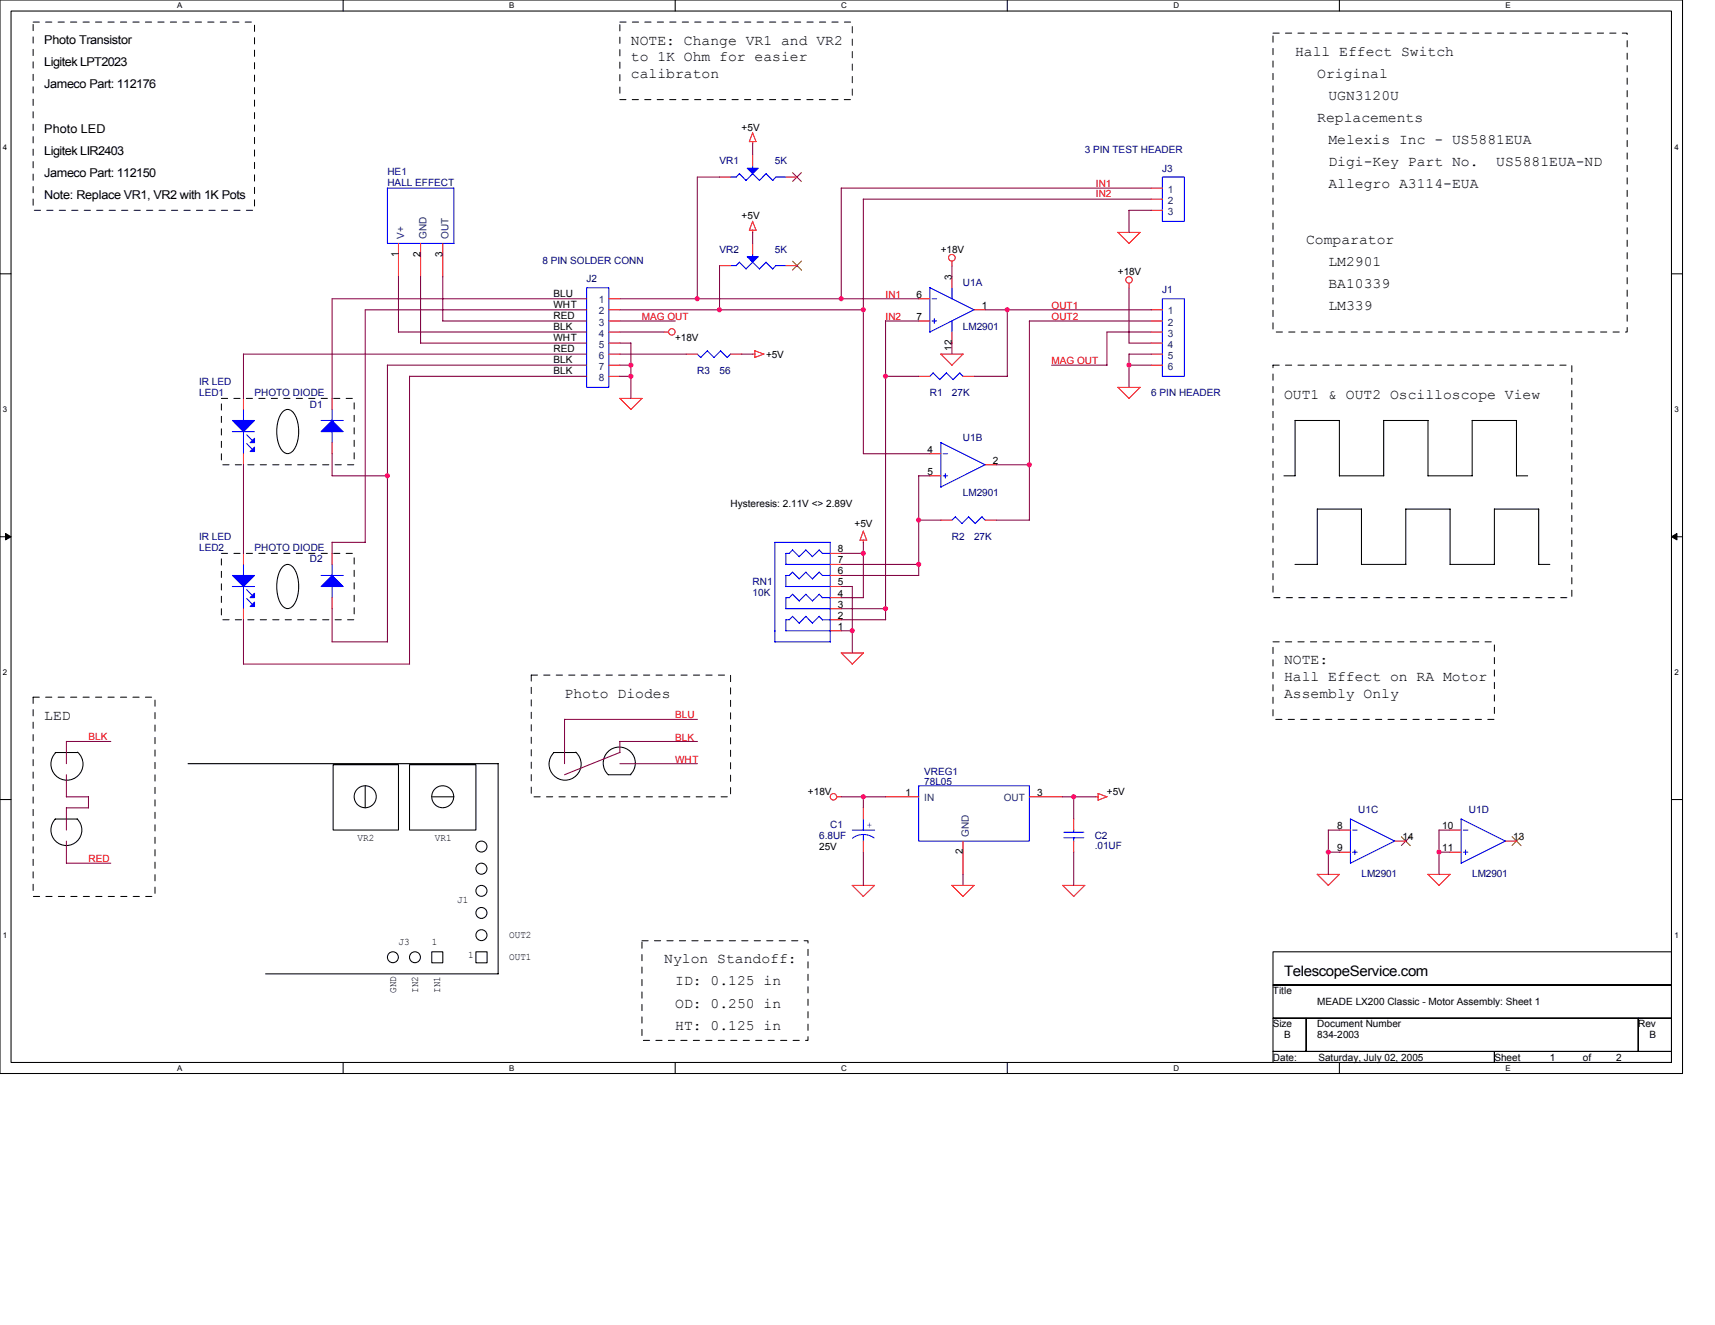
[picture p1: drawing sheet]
<svg xmlns="http://www.w3.org/2000/svg" width="279mm" height="216mm" viewBox="0 0 279 216" stroke-linecap="round" stroke-linejoin="round" font-family="sans-serif">
<path d="M0 0h274.1v174.9h-274.1zM1.8 1.8h270.5v171.3h-270.5z" fill="none" stroke="#000" stroke-width=".17"/>
<g fill="#fff">
<path d="M28.9 .2h.8v1.4h-.8z"/>
<path d="M28.9 173.3h.8v1.5h-.8z"/>
</g>
<path d="M55.9 0v1.8M55.9 173.1v1.8" fill="none" stroke="#000" stroke-width=".17"/>
<g fill="#fff">
<path d="M83 .2h.8v1.4h-.8z"/>
<path d="M83 173.3h.8v1.5h-.8z"/>
</g>
<path d="M110 0v1.8M110 173.1v1.8" fill="none" stroke="#000" stroke-width=".17"/>
<g fill="#fff">
<path d="M137.1 .2h.9v1.4h-.9z"/>
<path d="M137.1 173.3h.9v1.5h-.9z"/>
</g>
<path d="M164.1 0v1.8M164.1 173.1v1.8" fill="none" stroke="#000" stroke-width=".17"/>
<g fill="#fff">
<path d="M191.2 .2h.9v1.4h-.9z"/>
<path d="M191.2 173.3h.9v1.5h-.9z"/>
</g>
<path d="M218.2 0v1.8M218.2 173.1v1.8" fill="none" stroke="#000" stroke-width=".17"/>
<g fill="#fff">
<path d="M245.3 .2h.8v1.4h-.8z"/>
<path d="M245.3 173.3h.8v1.5h-.8z"/>
<path d="M.5 23.2h.7v1.4h-.7z"/>
<path d="M272.8 23.2h.7v1.4h-.7z"/>
<path d="M.5 66h.7v1.5h-.7z"/>
<path d="M272.8 66h.7v1.5h-.7z"/>
</g>
<path d="M0 44.6h1.8M272.3 44.6h1.8" fill="none" stroke="#000" stroke-width=".17"/>
<g fill="#fff">
<path d="M.5 108.9h.7v1.4h-.7z"/>
<path d="M272.8 108.9h.7v1.4h-.7z"/>
</g>
<path d="M0 87.5h1.8M272.3 87.5h1.8" fill="none" stroke="#000" stroke-width=".17"/>
<path d="M.9 86.9l.9 .6-.9 .5zM272.3 87.5l.9-.6v1.1z" fill="#000" stroke="#000" stroke-width=".16"/>
<g fill="#fff">
<path d="M.5 151.7h.7v1.4h-.7z"/>
<path d="M272.8 151.7h.7v1.4h-.7z"/>
</g>
<g fill="none" stroke="#000" stroke-width=".17">
<path d="M46.1 67.1a1.13 1.13 0 0 1 1.9 .4 5.9 5.9 0 0 1-.3 6 1.12 1.12 0 0 1-2-.4 6 6 0 0 1 .4-6zM232.6 68.5v9h7.2v-9h7.3v9.1l1.8-.1M232.7 68.5h-7.3v9l-7.2 .1v-9.1h-7.2v9h-1.8M46.1 92.3a1.13 1.13 0 0 1 1.9 .5 5.9 5.9 0 0 1-.3 6 1.12 1.12 0 0 1-2-.4 6 6 0 0 1 .4-6.1zM214.6 82.9v9.1h-3.6M214.6 83h7.2v9M221.8 92h7.2M229 83h7.3M229 82.9v9.1M236.2 83v9M243.5 83h7.2v9M243.5 82.9v9.1h-7.3"/>
<path d="M250.7 92h1.8M0 130.3h1.8M9 122.6h3.6M12.6 133.5a2.53 2.53 0 0 1 0 3.5 2.53 2.53 0 0 1-3.6 0 2.53 2.53 0 0 1 0-3.5h3.6M12.6 122.6a2.61 2.61 0 0 1 .2 3.7 2.61 2.61 0 0 1-3.7 .1 2.61 2.61 0 0 1 0-3.7M30.6 124.4h50.6v34.3h-37.9M54.3 124.6h10.6v10.7h-10.6zM59.5 128v3.6M66.7 124.6h10.8v10.7h-10.8zM70.3 129.8h3.7M90.2 122.6h3.6M93.8 122.6a2.61 2.61 0 0 1 .2 3.7 2.61 2.61 0 0 1-3.8 .1 2.61 2.61 0 0 1 0-3.7"/>
<path d="M99.2 126.2h3.6M102.7 126.2a2.6 2.6 0 0 0 0-3.7 2.6 2.6 0 0 0-3.7 .1 2.6 2.6 0 0 0 .1 3.7M272.3 130.3h1.8M70.3 155.1h1.8v1.8h-1.8zM77.5 155.1h1.9v1.8h-1.9zM207.4 155.1h64.9v5.4h-64.9zM207.4 160.5h64.9v5.4h-64.9zM207.4 165.9h5.4v5.4h-5.4zM207.4 171.3h36.1v1.8h-36.1zM212.8 165.9h54.1v5.4h-54.1zM243.5 171.3h28.8v1.8h-28.8zM266.9 165.9h5.4v5.4h-5.4z"/>
<circle cx="59.5" cy="129.8" r="1.8"/>
<circle cx="72.1" cy="129.8" r="1.79"/>
<circle cx="78.4" cy="137.9" r=".9"/>
<circle cx="64" cy="156" r=".89"/>
<circle cx="67.6" cy="156" r=".89"/>
<circle cx="78.4" cy="141.5" r=".9"/>
<circle cx="78.4" cy="148.8" r=".9"/>
<circle cx="78.4" cy="145.2" r=".9"/>
<circle cx="78.4" cy="152.4" r=".9"/>
</g>
<path d="M5.4 3.6h36.1v30.7h-36.1v-30.7M101 3.6h37.9v12.6h-37.9v-12.6M207.4 5.4h57.7v48.7h-57.7v-48.7M207.4 59.5h48.7v37.9h-48.7v-37.9M36.1 64.9h21.6v10.8h-21.6v-10.8M36.1 90.2h21.6v10.8h-21.6v-10.8M5.4 113.6h19.9v32.5h-19.9v-32.5M86.6 110h32.4v19.8h-32.4v-19.8M207.4 104.6h36.1v12.6h-36.1v-12.6M104.6 153.3h27v16.2h-27v-16.2" fill="none" stroke="#000" stroke-width=".16" stroke-dasharray="1 1 1 1 1 1 1 1"/>
<g fill="none" stroke="#f00" stroke-width=".17">
<path d="M64.9 39.7v5.4M68.5 39.7v5.4M72.1 39.7v5.4M117.2 28.9h1.8M122.1 23.1h1.1M122.1 37.5h1.1M122.6 21.6l.6 1.5M122.6 36l.6 1.5M122.6 23.1v.4M122.6 25.2v1.9M122.6 37.5v.4M122.6 39.6v1.9"/>
<path d="M122.6 21.6l-.5 1.5M122.6 36.1l-.5 1.4M128 28.9h1.9M182.1 37.8l1.8 1.9 1.8-1.8M182.1 37.9h3.7M187.5 30.6h1.9M187.5 32.4h1.9M187.5 34.3h1.9M99.2 57.7h1.8M99.2 54.1h1.8M99.2 48.7h1.8M99.2 50.5h1.8"/>
<path d="M99.2 52.3h1.8M99.2 55.9h1.8M99.2 59.5h1.8M108.2 54.1h.7M111.8 57.7h1.8M117.2 43.3h1.8M119 57.7h1.8M122.6 57.7h.4M123 57.1l1.4 .6M123 57.2v1.1M124.5 57.7l-1.5 .6M128 43.3h1.9"/>
<path d="M149.6 48.7h1.9M149.6 52.3h1.9M153.3 57.7l1.8 1.8M153.3 57.7h3.6M155.1 42.6v.7M155.1 45.1v1.8M155.1 54.1v1.8M156.9 57.7l-1.8 1.8M158.7 50.5h1.8M183.9 46.2v.7M187.5 57.7h1.9M187.5 54.1h1.9"/>
<path d="M187.5 50.5h1.9M187.5 52.3h1.9M187.5 55.9h1.9M187.5 59.5h1.9M39.7 64.9v1.8M39.7 73.9v1.9M54.1 64.9v1.8M54.1 72.1v1.9M99.2 61.3h1.8M101 64.9l1.8 1.8M101 64.9h3.6l-1.8 1.8M149.6 61.3h1.9"/>
<path d="M151.5 73.9h1.8M151.5 77.5h1.8M156.9 61.3h1.8M160.5 75.7h1.8M182.1 63.1l1.8 1.8 1.8-1.8M182.1 63.1h3.7M39.7 90.1v1.9M39.7 99.2v1.8M54.1 90.1v1.9M54.1 97.4v1.8M135.3 99.2h1.8M135.3 97.4h1.8"/>
<path d="M135.3 95.6h1.8M135.3 93.8h1.8M135.3 92h1.8M135.3 90.2h1.8M140.6 86.5l.6 1.5h-1.1zM140.7 88v.4M153.3 84.8h1.8M160.5 84.8h1.8M135.3 101h1.8M135.3 102.8h1.8M137 106.4l1.8 1.8 1.9-1.8M137.1 106.4h3.6"/>
<path d="M136.3 129.8h.8M140.7 131.6v1.9M140.7 137.1v1.8M144.3 129.8h5.4M156.9 137.1v5.4M167.7 129.8h5.4M174.9 133.4v1.9M174.9 137.1v1.8M178.5 129.8h.4M178.9 129.3l1.4 .5M178.9 129.3v1.1M180.4 129.8l-1.5 .6"/>
<path d="M218.2 135.3h1.8M218.2 138.9h1.8M227.2 137.1h1.8M236.2 135.3h1.8M236.2 138.9h1.8M245.3 137.1h1.8M142.5 144.3l-1.9 1.8M142.5 144.3h-3.6l1.8 1.8M155.1 144.3l1.8 1.8M155.1 144.3h3.6M158.7 144.3l-1.8 1.8M173.1 144.3l1.8 1.8"/>
<path d="M173.1 144.3h3.6l-1.8 1.8M216.4 144.3l-1.8-1.8h3.6l-1.8 1.8M232.6 142.5l1.8 1.8M232.6 142.5h3.7M236.2 142.5l-1.8 1.8"/>
<circle cx="109.5" cy="54.1" r=".53"/>
<circle cx="155.1" cy="42" r=".54"/>
<circle cx="183.9" cy="45.6" r=".53"/>
<circle cx="135.8" cy="129.8" r=".53"/>
</g>
<g fill="none" stroke="#00f" stroke-width=".17">
<path d="M63.1 30.6h10.8M63.1 30.6v9.1h10.9M73.9 30.6v9.1M120.5 28.3l1.1 1.1M120.5 28.3l-.5 .6h-1M122.6 27v.4M122.6 28.3l-1.1 1.1M124.8 28.3l1.1 1.1 .5-.5h1.7M124.8 28.3l-1.1 1.1-1.1-1.1M189.4 28.9h3.6v7.2h-3.6zM95.6 46.9h3.6v16.2h-3.6zM113.6 57.7l.6 .6"/>
<path d="M115.2 57.2l1.1 1.1M115.3 57.1l-1.1 1.2M117.4 57.2l1.1 1.1M117.4 57.1l-1.1 1.2M119 43.3h1l.5-.6 1.1 1.1M119 57.7l-.5 .6M122.6 41.4v.4M124.8 42.7l1.1 1.1 .5-.5M124.8 42.7l-1.1 1.1-1.1-1.1-1.1 1.1M126.4 43.3h1.7M151.8 48.7h.8M151.8 52.3h.8"/>
<path d="M152.2 51.9v.8M155.1 46.9v1.8M155.1 52.3v1.8M158.7 50.5l-7.2-3.6v7.2M158.7 50.5l-7.2 3.6M189.4 48.7h3.6v12.6h-3.6zM37.8 70.3h3.7M39.7 66.7v1.8M39.7 70.3v3.7M40.2 70.8l.9 1M40.2 72.3l.9 .9M52.3 68.5h3.6"/>
<path d="M54.1 66.7v1.8M54.1 70.3v1.8M152 60.7l-.5 .6M153.3 72.1l7.2 3.6-7.2 3.7M153.3 72.1v7.3M153.6 73.9h.8M153.6 77.5h.8M154 77.2v.7M154.2 60.8l1.1 1.1M154.2 60.7l-1.1 1.2-1.1-1.1M156.4 60.8l.5 .5M156.4 60.7l-1.1 1.1"/>
<path d="M37.8 95.6h3.7M39.7 92v1.8M39.7 95.6v3.6M40.2 96.1l.9 .9M40.2 97.5l.9 1M52.3 93.8h3.6M54.1 91.9v1.9M54.1 95.5v1.9M128 95.6h7.3M128 99.2h7.3M128 92h7.3M128.6 97.4h-.6v1.8"/>
<path d="M128.6 93.8h-.6v1.8M128.6 90.2h-.6v1.8M129.1 96.8l1.1 1.1M129.1 96.8l-.5 .6M129.1 93.2l-.5 .6M129.1 89.6l-.5 .6M131.3 89.6l1.1 1.1 1.1-1.1 .5 .6h1.3M131.3 96.8l1.1 1.1M131.3 93.2l1.1 1.1 1.1-1.1 .5 .6M131.3 96.8l-1.1 1.1M131.3 93.2l-1.1 1.1-1.1-1.1M131.3 89.6l-1.1 1.1-1.1-1.1"/>
<path d="M133.5 96.8l.5 .6M133.5 96.8l-1.1 1.1M134 97.4h1.3M134 93.8h1.3M135.3 88.3v16.3h-9.1v-16.2h9.1M155.6 84.2l1.1 1.1M155.7 84.2l-.6 .6M157.8 84.2l1.1 1.1M157.8 84.2l-1.1 1.1M160 84.2l.5 .6M160 84.2l-1.1 1.1M128 102.8h7.3"/>
<path d="M128.6 101h-.6v1.8M129.1 100.4l1.1 1.2M129.1 100.4l-.5 .6M131.3 100.4l1.1 1.2M131.3 100.4l-1.1 1.1M133.5 100.4l.5 .6M133.5 100.4l-1.1 1.1M134 101h1.3M138.9 135.3h3.6M140.7 133.5v1.8M140.7 136v1.1M142.4 136.5l-1-.4-.8-.1-1.1 .2-.6 .4"/>
<path d="M149.7 128h18v9.1h-18zM173.3 136.5h3.3M173.3 135.6h3.3M174.9 135.3v.3M174.9 136.5v.6M220 133.4l7.2 3.6-7.2 3.7M220 133.5v7.2M220.4 135.3h.7M220.4 138.9h.7M220.7 138.5v.7M238 133.4l7.3 3.6-7.3 3.7M238 133.5v7.2"/>
<path d="M238.4 135.3h.7M238.4 138.9h.7M238.8 138.5v.7"/>
</g>
<path d="M129.1 28.1l1.5 1.5M130.6 28.1l-1.5 1.5M129.1 42.6l1.5 1.4M130.6 42.5l-1.5 1.5M228.3 136.3l1.5 1.5M229.8 136.3l-1.5 1.5M246.3 136.3l1.5 1.5M247.8 136.3l-1.5 1.5" fill="none" stroke="#804000" stroke-width=".17"/>
<g fill="#00f" stroke="#00f" stroke-width=".17">
<path d="M121.7 27.4h1.8l-.9 .9z" fill-rule="evenodd"/>
<path d="M37.9 68.5h3.6l-1.8 1.8z" fill-rule="evenodd"/>
<path d="M40.7 72.1l.8-.7v.7z" fill-rule="evenodd"/>
<path d="M40.7 73.6l.8-.7v.7z" fill-rule="evenodd"/>
<path d="M121.7 41.8h1.8l-.9 .9z" fill-rule="evenodd"/>
<path d="M37.9 93.8h3.6l-1.8 1.8z" fill-rule="evenodd"/>
<path d="M41.5 96.7v.7h-.8z" fill-rule="evenodd"/>
<path d="M41.5 98.1v.7h-.8z" fill-rule="evenodd"/>
<path d="M54.1 93.8l1.8 1.8h-3.6z" fill-rule="evenodd"/>
<path d="M54.1 68.5l1.8 1.8h-3.6z" fill-rule="evenodd"/>
</g>
<g fill="none" stroke="#800040" stroke-width=".17">
<path d="M117.2 28.9h-3.6v19.8M122.6 23.4v1.9M122.6 37.8v1.9M140.6 32.4h47M140.7 32.4v41.5h10.8M187.6 34.3h-3.7v3.6M187.6 30.6h-50.6l.1 18.1M39.6 57.7h56M39.7 57.7v7.2M63.1 59.5h32.5M63.1 59.5v45.1h-9v-5.4M64.9 54.1h30.7"/>
<path d="M64.9 45.1v9M68.5 45.1v10.8h27.1M72.1 45.1v7.2h23.5M95.6 48.7h-41.5v16.2M95.6 50.5h-36.1v37.9h-5.4M101 55.9h1.8M101 59.5h1.8M101 52.3h9M101 48.7h48.7M101 50.5h39.7M101 57.7h10.8M101 54.1h7.2"/>
<path d="M102.8 55.9v9M117.2 43.3v7.2M120.8 57.7h1.8M149.7 52.3h-5.4v48.7M155.1 43.3v1.8M155.1 55.9v1.8M160.5 50.5h27.1M164.1 50.5v10.8M180.3 54.1h7.3M180.3 54.1v5.4h-9M183.9 59.5h3.7M183.9 46.9v9h3.7"/>
<path d="M183.9 57.7v5.4M183.9 57.7h3.7M187.6 52.3h-19.9v32.5h-5.4M39.7 75.7v14.5M54.1 73.9v3.6h9M66.7 61.3h28.9M66.7 61.3v46.9M101 61.3h1.8M144.3 61.3h5.4M151.5 77.5h-1.8v16.3h-12.6M158.7 61.3h5.4M162.3 75.7h5.4"/>
<path d="M54.1 88.3v1.9M137 95.6l1.9-.1v10.9M137.1 90.2h3.6M137.1 97.4h3.6M137.1 92h12.6M137.1 99.2h7.2M140.7 88.3v9.1M149.7 84.8h3.6M39.7 101v7.2h27M113.6 117.2h-21.6v7.2M137.1 101h7.2M137.1 102.8h1.8"/>
<path d="M10.8 126.2v3.6h3.6M10.8 131.6v3.7M10.8 137.1v3.6M14.4 129.8v1.8h-3.6M18.1 120.8h-7.3v3.6M101 124.4h12.6M101 122.6l-9 3.6M113.6 120.8h-12.6v1.8M137.1 129.8h7.2M140.7 129.8v1.8M140.7 138.8v5.5M173.1 129.8h5.4"/>
<path d="M174.9 129.8v3.7M174.9 138.8v5.5M216.4 138.9h1.8M218.2 135.3h-1.8v7.2M234.4 138.9h1.8M236.2 135.3h-1.8v7.2M10.8 140.7h7.3M156.9 142.5v1.8"/>
</g>
<g fill="#f0f" stroke="#f0f" stroke-width=".17">
<circle cx="234.4" cy="138.8" r=".35"/>
<circle cx="149.7" cy="92" r=".35"/>
<circle cx="138.8" cy="102.8" r=".35"/>
<circle cx="164.1" cy="50.5" r=".35"/>
<circle cx="63.1" cy="77.5" r=".35"/>
<circle cx="149.7" cy="84.7" r=".35"/>
<circle cx="137" cy="48.7" r=".35"/>
<circle cx="113.6" cy="48.7" r=".35"/>
<circle cx="174.9" cy="129.8" r=".35"/>
<circle cx="167.7" cy="75.7" r=".35"/>
<circle cx="117.2" cy="50.5" r=".35"/>
<circle cx="140.6" cy="50.5" r=".35"/>
<circle cx="183.9" cy="59.5" r=".35"/>
<circle cx="102.8" cy="59.5" r=".35"/>
<circle cx="102.8" cy="61.3" r=".35"/>
<circle cx="140.6" cy="90.2" r=".35"/>
<circle cx="216.4" cy="138.8" r=".35"/>
<circle cx="144.3" cy="99.2" r=".35"/>
<circle cx="144.3" cy="61.3" r=".35"/>
<circle cx="140.6" cy="129.8" r=".35"/>
</g>
<g font-size="2.3">
<text x="102.8" y="7.3">NOTE: Change VR1 and VR2</text>
<text x="102.8" y="10">to 1K Ohm for easier</text>
<text x="211" y="9.1">Hall Effect Switch</text>
<text x="102.8" y="12.7">calibraton</text>
<text x="214.6" y="12.7">Original</text>
<text x="216.4" y="16.3">UGN3120U</text>
<text x="214.6" y="19.9">Replacements</text>
<text x="216.4" y="23.5">Melexis Inc - US5881EUA</text>
<text x="216.4" y="27.1">Digi-Key Part No.</text>
<text x="243.8" y="27.1">US5881EUA-ND</text>
<text x="216.4" y="30.7">Allegro A3114-EUA</text>
<text x="212.8" y="39.7">Comparator</text>
<text x="216.4" y="43.3">LM2901</text>
<text x="216.4" y="46.9">BA10339</text>
<text x="216.4" y="50.5">LM339</text>
<text x="209.2" y="65">OUT1 &amp; OUT2 Oscilloscope View</text>
<text x="92" y="113.7">Photo Diodes</text>
<text x="209.2" y="108.3">NOTE:</text>
<text x="209.2" y="111">Hall Effect on RA Motor</text>
<text x="209.2" y="113.7">Assembly Only</text>
<text x="7.2" y="117.3">LED</text>
<text x="108.2" y="157">Nylon Standoff:</text>
<text x="110" y="160.5">ID: 0.125 in</text>
<text x="209.2" y="159">TelescopeService.com</text>
<text x="110" y="167.8">HT: 0.125 in</text>
<text x="110" y="164.2">OD: 0.250 in</text>
</g>
<g font-size="2">
<text x="7.2" y="7.2">Photo Transistor</text>
<text x="7.2" y="10.8">Ligitek LPT2023</text>
<text x="7.2" y="14.4">Jameco Part: 112176</text>
<text x="7.2" y="21.6">Photo LED</text>
<text x="7.2" y="25.2">Ligitek LIR2403</text>
<text x="7.2" y="28.8">Jameco Part: 112150</text>
<text x="7.2" y="32.4">Note: Replace VR1, VR2 with 1K Pots</text>
</g>
<g font-size="1.6">
<text x="120.8" y="21.3">+5V</text>
<text x="120.8" y="35.8">+5V</text>
<text x="64.9" y="41.8" transform="rotate(-90 64.9 41.8)">1</text>
<text x="68.5" y="41.8" transform="rotate(-90 68.5 41.8)">2</text>
<text x="72.1" y="41.8" transform="rotate(-90 72.1 41.8)">3</text>
<text x="153.3" y="41.1">+18V</text>
<text x="155.1" y="45.6" transform="rotate(-90 155.1 45.6)">3</text>
<text x="182.1" y="44.8">+18V</text>
<text x="90.2" y="48.4">BLU</text>
<text x="90.2" y="50.2">WHT</text>
<text x="90.2" y="52">RED</text>
<text x="90.2" y="53.8">BLK</text>
<text x="149.3" y="48.5">6</text>
<text x="149.3" y="52.1">7</text>
<text x="160" y="50.3">1</text>
<text x="90.2" y="55.6">WHT</text>
<text x="90.2" y="57.4">RED</text>
<text x="90.2" y="59.2">BLK</text>
<text x="110" y="55.6">+18V</text>
<text x="124.8" y="58.3">+5V</text>
<text x="155.1" y="57.2" transform="rotate(-90 155.1 57.2)">12</text>
<text x="90.2" y="61">BLK</text>
<text x="151.1" y="73.7">4</text>
<text x="151.1" y="77.4">5</text>
<text x="161.8" y="75.6">2</text>
<text x="119" y="82.6">Hysteresis: 2.11V &lt;&gt; 2.89V</text>
<text x="136.5" y="90">8</text>
<text x="139.2" y="85.9">+5V</text>
<text x="136.5" y="95.4">5</text>
<text x="136.5" y="93.6">6</text>
<text x="136.5" y="91.8">7</text>
<text x="136.5" y="100.8">2</text>
<text x="136.5" y="99">3</text>
<text x="136.5" y="97.2">4</text>
<text x="136.5" y="102.6">1</text>
<text x="131.6" y="129.5">+18V</text>
<text x="147.5" y="129.7">1</text>
<text x="169" y="129.7">3</text>
<text x="180.3" y="129.5">+5V</text>
<text x="58.3" y="137.1">VR2</text>
<text x="70.9" y="137.1">VR1</text>
<text x="217.8" y="135.1">8</text>
<text x="228.5" y="136.9">14</text>
<text x="235" y="135.1">10</text>
<text x="246.5" y="136.9">13</text>
<text x="133.5" y="138.5">25V</text>
<text x="156.9" y="139.2" transform="rotate(-90 156.9 139.2)">2</text>
<text x="217.8" y="138.7">9</text>
<text x="235" y="138.7">11</text>
<text x="74.5" y="147.2">J1</text>
<text x="64.9" y="154">J3</text>
<text x="70.3" y="154">1</text>
<text x="83" y="152.8">OUT2</text>
<text x="64.5" y="161.8" transform="rotate(-90 64.5 161.8)">GND</text>
<text x="68.1" y="161.8" transform="rotate(-90 68.1 161.8)">IN2</text>
<text x="71.7" y="161.8" transform="rotate(-90 71.7 161.8)">IN1</text>
<text x="76.3" y="156.2">1</text>
<text x="83" y="156.4">OUT1</text>
<text x="207.4" y="162">Title</text>
<text x="207.4" y="167.4">Size</text>
<text x="214.6" y="167.4">Document Number</text>
<text x="214.6" y="163.8">MEADE LX200 Classic - Motor Assembly: Sheet 1</text>
<text x="266.9" y="167.4">Rev</text>
<text x="207.4" y="172.8">Date:</text>
<text x="209.2" y="169.2">B</text>
<text x="214.6" y="169.2">834-2003</text>
<text x="214.8" y="172.8">Saturday, July 02, 2005</text>
<text x="243.5" y="172.8">Sheet</text>
<text x="252.5" y="172.8">1</text>
<text x="257.9" y="172.8">of</text>
<text x="263.3" y="172.8">2</text>
<text x="268.7" y="169.2">B</text>
</g>
<g font-size="1.6" fill="#000080">
<text x="63.1" y="28.5">HE1</text>
<text x="117.2" y="26.7">VR1</text>
<text x="126.2" y="26.7">5K</text>
<text x="176.7" y="24.9">3 PIN TEST HEADER</text>
<text x="189.4" y="28">J3</text>
<text x="63.1" y="30.3">HALL EFFECT</text>
<text x="117.2" y="41.1">VR2</text>
<text x="126.2" y="41.1">5K</text>
<text x="88.4" y="42.9">8 PIN SOLDER CONN</text>
<text x="95.6" y="46">J2</text>
<text x="156.9" y="46.6">U1A</text>
<text x="189.4" y="47.8">J1</text>
<text x="156.9" y="53.8">LM2901</text>
<text x="32.4" y="64.6">LED1</text>
<text x="32.4" y="62.8">IR LED</text>
<text x="41.5" y="64.6">PHOTO DIODE</text>
<text x="113.6" y="61">R3</text>
<text x="117.2" y="61">56</text>
<text x="151.5" y="64.6">R1</text>
<text x="155.1" y="64.6">27K</text>
<text x="187.6" y="64.6">6 PIN HEADER</text>
<text x="50.5" y="66.4">D1</text>
<text x="156.9" y="71.8">U1B</text>
<text x="156.9" y="80.8">LM2901</text>
<text x="32.4" y="89.9">LED2</text>
<text x="32.4" y="88">IR LED</text>
<text x="41.5" y="89.9">PHOTO DIODE</text>
<text x="155.1" y="88">R2</text>
<text x="158.7" y="88">27K</text>
<text x="50.5" y="91.7">D2</text>
<text x="122.6" y="95.2">RN1</text>
<text x="122.6" y="97">10K</text>
<text x="150.6" y="126.3">VREG1</text>
<text x="150.6" y="127.9">78L05</text>
<text x="133.5" y="136.7">6.8UF</text>
<text x="135.3" y="134.9">C1</text>
<text x="178.4" y="136.7">C2</text>
<text x="221.3" y="132.4">U1C</text>
<text x="239.3" y="132.4">U1D</text>
<text x="178.4" y="138.3">.01UF</text>
<text x="221.8" y="142.9">LM2901</text>
<text x="239.8" y="142.9">LM2901</text>
</g>
<g font-size="1.6" fill="#f00">
<text x="178.5" y="30.5">IN1</text>
<text x="178.5" y="32.1">IN2</text>
<text x="104.6" y="52.2">MAG OUT</text>
<text x="144.3" y="48.6">IN1</text>
<text x="144.3" y="52.2">IN2</text>
<text x="171.3" y="52.2">OUT2</text>
<text x="171.3" y="50.4">OUT1</text>
<text x="171.3" y="59.4">MAG OUT</text>
<text x="110" y="117.1">BLU</text>
<text x="14.4" y="120.5">BLK</text>
<text x="110" y="124.3">WHT</text>
<text x="110" y="120.7">BLK</text>
<text x="14.4" y="140.5">RED</text>
</g>
<g font-size="1.6" fill="#004080">
<text x="190.2" y="31.4">1</text>
<text x="190.2" y="33.2">2</text>
<text x="190.2" y="35">3</text>
<text x="65.9" y="38.9" transform="rotate(-90 65.9 38.9)">V+</text>
<text x="69.5" y="38.9" transform="rotate(-90 69.5 38.9)">GND</text>
<text x="73.1" y="38.9" transform="rotate(-90 73.1 38.9)">OUT</text>
<text x="97.6" y="49.4">1</text>
<text x="97.6" y="51.2">2</text>
<text x="97.6" y="53.1">3</text>
<text x="190.2" y="51.2">1</text>
<text x="190.2" y="53.1">2</text>
<text x="97.6" y="54.9">4</text>
<text x="97.6" y="56.7">5</text>
<text x="97.6" y="58.5">6</text>
<text x="190.2" y="54.9">3</text>
<text x="190.2" y="56.7">4</text>
<text x="190.2" y="58.5">5</text>
<text x="97.6" y="60.3">7</text>
<text x="97.6" y="62.1">8</text>
<text x="190.2" y="60.3">6</text>
<text x="150.6" y="130.6">IN</text>
<text x="163.5" y="130.6">OUT</text>
<text x="157.9" y="136.3" transform="rotate(-90 157.9 136.3)">GND</text>
</g>
<text font-size="1.6" fill="#00f" x="141.2" y="134.9">+</text>
<g font-size="1.3">
<text x="28.9" y="1.4">A</text>
<text x="83" y="1.4">B</text>
<text x="137.1" y="1.4">C</text>
<text x="191.2" y="1.4">D</text>
<text x="245.3" y="1.4">E</text>
<text x=".5" y="24.4">4</text>
<text x="272.8" y="24.4">4</text>
<text x=".5" y="67.2">3</text>
<text x="272.8" y="67.2">3</text>
<text x=".5" y="110">2</text>
<text x="272.8" y="110">2</text>
<text x=".5" y="152.8">1</text>
<text x="272.8" y="152.8">1</text>
<text x="28.9" y="174.5">A</text>
<text x="83" y="174.5">B</text>
<text x="137.1" y="174.5">C</text>
<text x="191.2" y="174.5">D</text>
<text x="245.3" y="174.5">E</text>
</g>
</svg>
